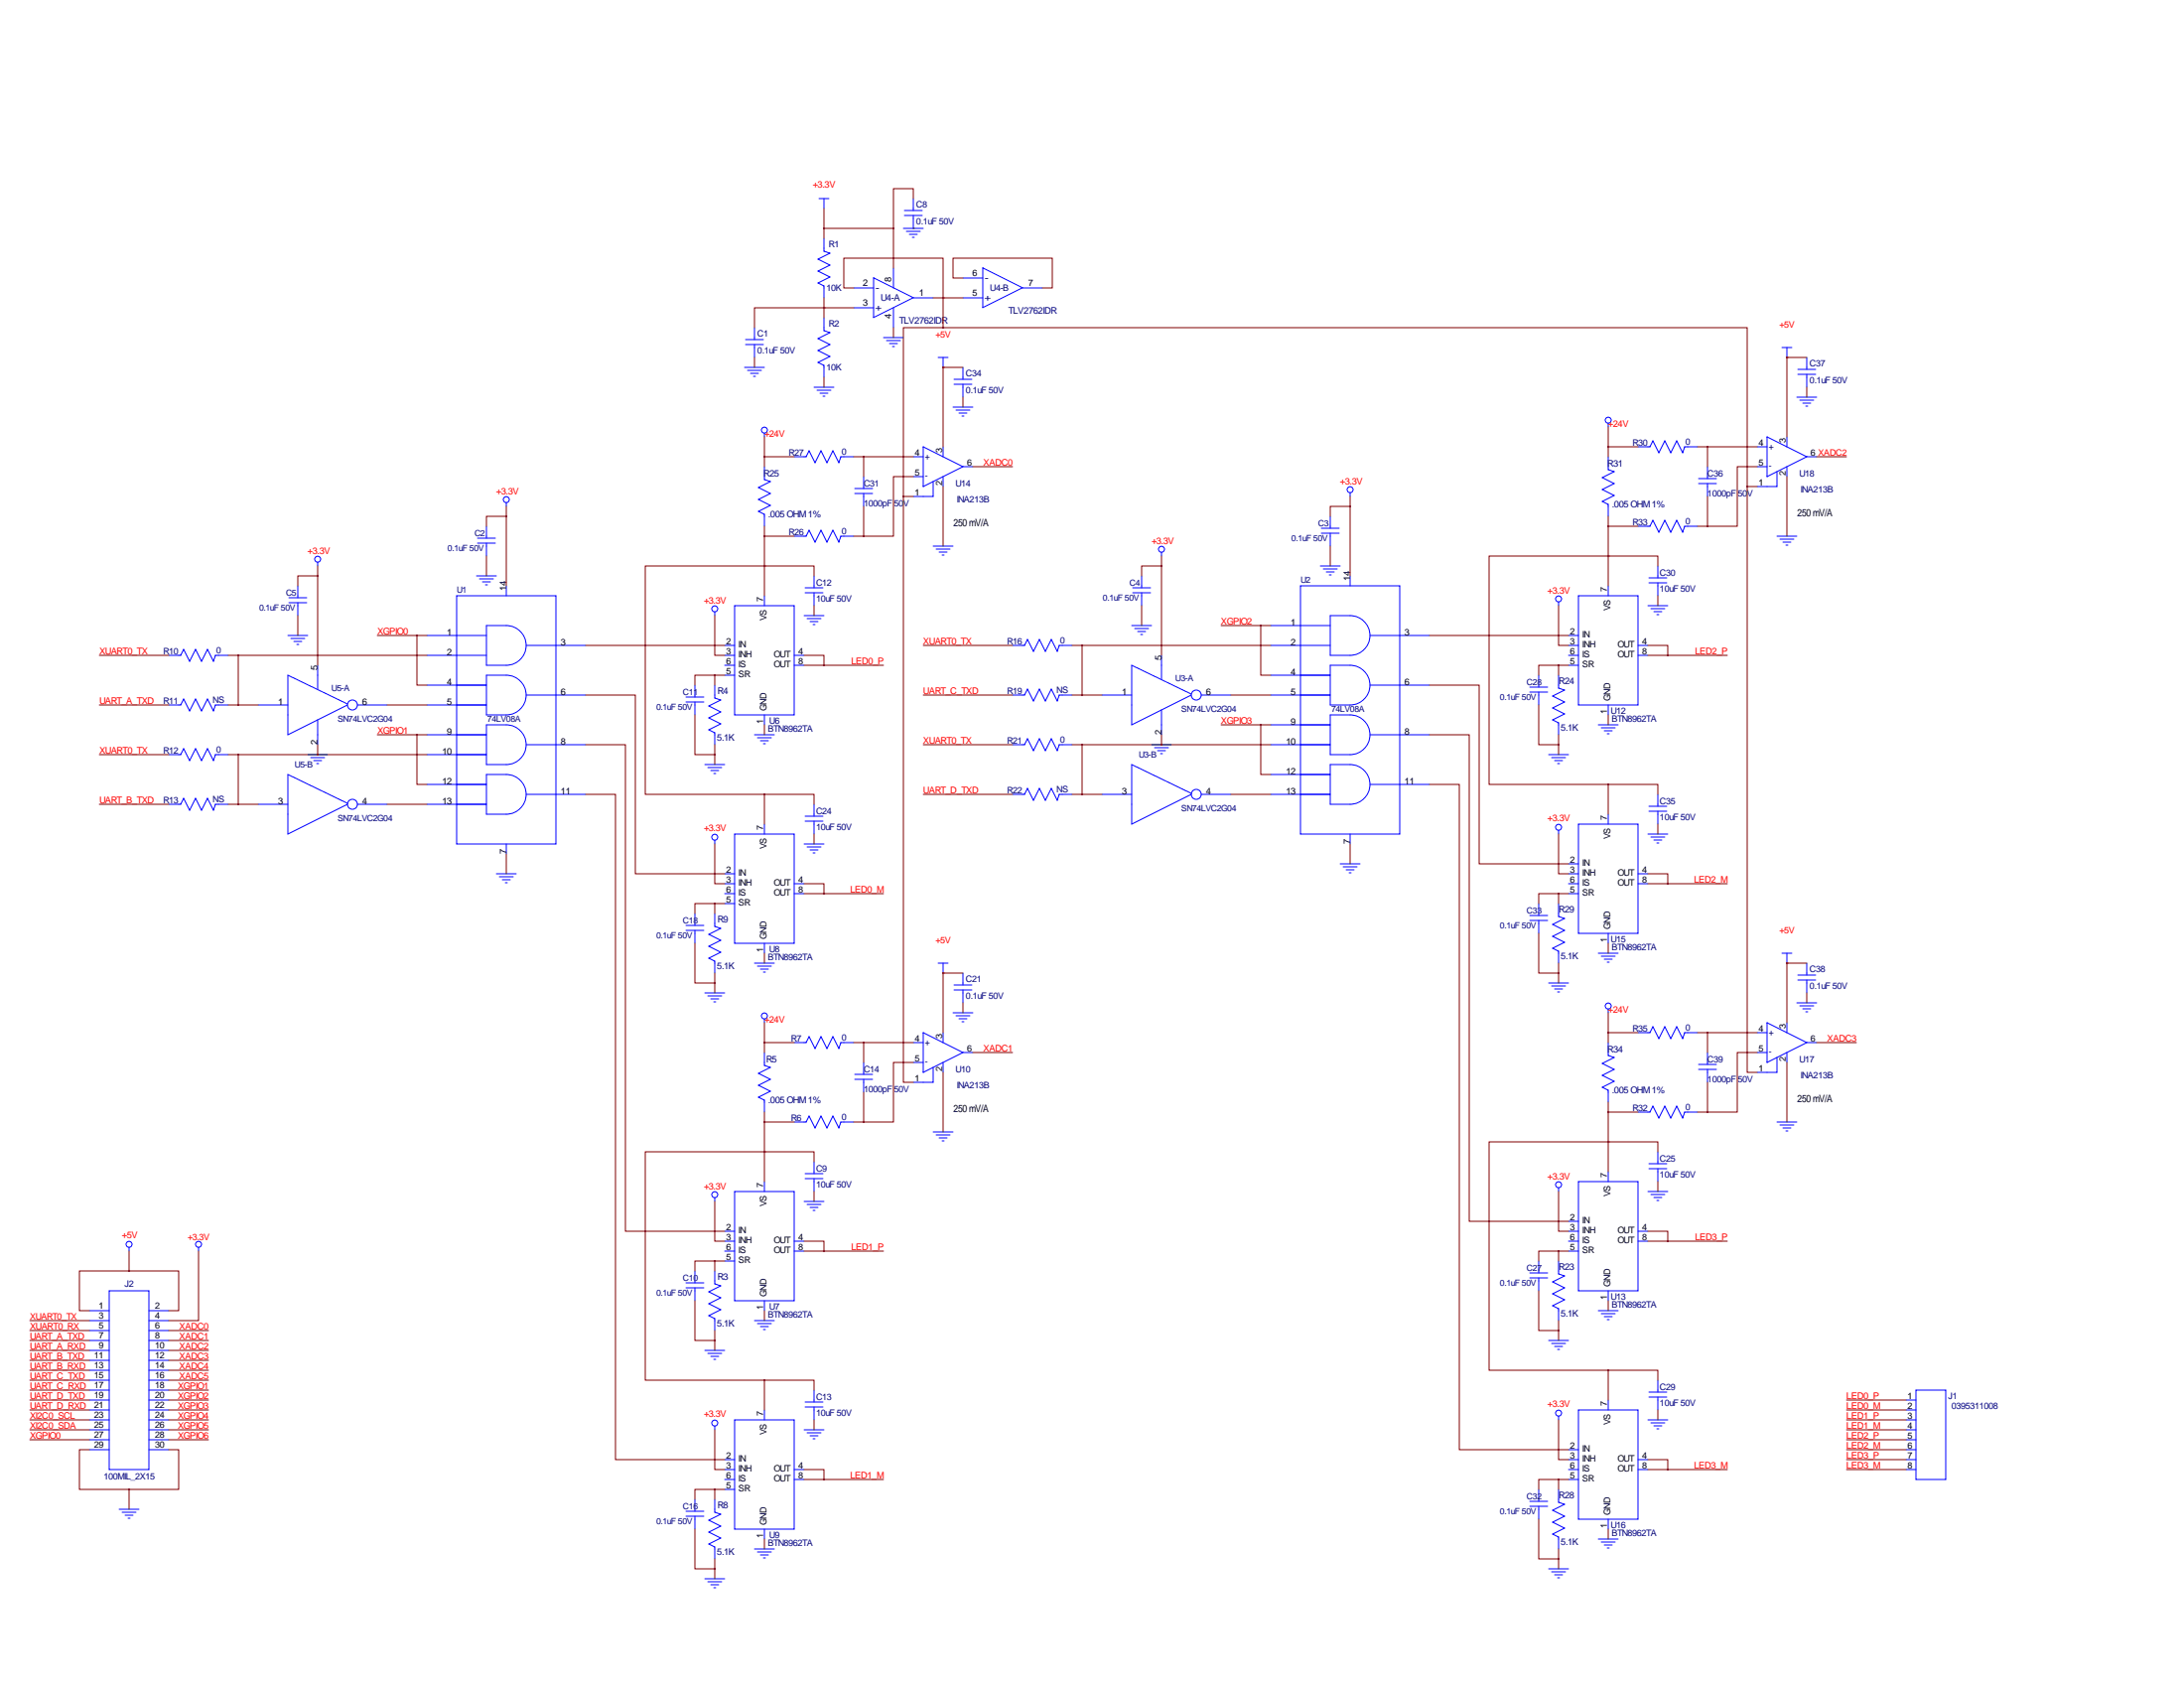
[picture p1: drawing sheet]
<svg xmlns="http://www.w3.org/2000/svg" width="559mm" height="432mm" viewBox="0 0 559 432" stroke-linecap="round" stroke-linejoin="round" font-family="sans-serif">
<g fill="none" stroke="#00f" stroke-width=".25">
<path d="M209.5 50.8h2.6M210.8 50.8v2.5M231.1 58.4h5.1M231.4 55.1h4.6M231.4 53.8h4.6M231.9 59.2h3.6M232.7 59.9h2M233.7 50.8v3M233.7 55.1v3.3M210.8 61v3.3l1.5 .5-3 1.5 3 1.5-3 1.5 3 1.6-3 1.5 1.5 .8v3M218.4 73.7h5.1M218.4 78.7h5.1"/>
<path d="M223.5 71.1l10.2 5-10.2 5.1zM228.6 68.6v5.1M228.6 78.7v5.1M233.4 60.7h.5M233.7 76.2h5.1M246.4 76.2h5.1M246.4 71.1h5.1M251.5 68.5l10.1 5.1-10.1 5.1zM261.6 73.7h5.1M190.5 94h5.1M190.8 88.1h4.5M190.8 86.9h4.5"/>
<path d="M191.3 94.7h3.5M192 95.5h2.1M192.8 96.3h.5M193 83.8v3.1M193 88.1v3.3M208.3 99.1h5.1M209 99.8h3.6M210.8 81.3v3.3l1.5 .5-3 1.5 3 1.5-3 1.6 3 1.5-3 1.5 1.5 .8v3M226.1 86.4h5M226.8 87.1h3.6M227.6 87.9h2M228.3 88.6h.6"/>
<path d="M240 91.4h2.6M241.3 91.4v2.6M244.1 98.3h4.6M244.1 97h4.6M246.4 94v3M246.4 98.3v3.3M455.9 88.9h2.6M457.2 88.9v2.5M460 95.8h4.6M460 94.5h4.6M462.3 91.4v3.1M462.3 95.8v3.3"/>
<path d="M195.6 110.7v1.1M195.6 119.4v3.3l1.5 .5-3 1.5 3 1.5-3 1.6 3 1.5-3 1.5 1.5 .8v3M203.2 116.8h3l.8-1.5 1.5 3.1 1.6-3.1 1.5 3.1 1.5-3.1 1.5 3.1 .5-1.6h3.3M209.8 100.6h2M210.6 101.3h.5M233.7 116.8h2.5M236.2 114.3l10.2 5.1-10.2 5.1zM241.3 114.3v2.5M243.8 104.1h5.1M244.6 104.9h3.6M245.4 105.7h2M246.1 106.4h.5"/>
<path d="M246.4 119.4h2.5M411.5 108.2v1M411.5 116.8v3.3l1.5 .5-3 1.6 3 1.5-3 1.5 3 1.5-3 1.6 1.5 .7v3.1M419.1 114.3h3l.8-1.5 1.5 3 1.6-3 1.5 3 1.5-3 1.5 3 .5-1.5h3.3M436.9 119.4v3M449.6 119.4h2.5M449.6 114.3h2.5M452.1 111.8l10.2 5-10.2 5.1zM457.2 111.8v2.5M457.2 119.4v2.5M459.7 101.6h5.1M460.5 102.4h3.6"/>
<path d="M461.3 103.1h2M462 103.9h.5M462.3 116.8h2.5M122.2 138.9h4.5M122.2 137.7h4.5M124.5 134.6v3.1M124.5 138.9v3.3M129.5 128.5v1M203.2 137.2h3l.8-1.6 1.5 3.1 1.6-3.1 1.5 3.1 1.5-3.1 1.5 3.1 .5-1.5h3.3M218.7 126.2h4.6M218.7 125h4.6M221 121.9v3.1"/>
<path d="M221 126.2v3.3M233.7 121.9h2.5M238.8 123.2v3.8h-5.1M238.8 139.7h5M241.3 121.9v2.6M338.1 136.4h4.5M338.1 135.1h4.5M340.4 132.1v3M340.4 136.4v3.3M345.4 126v1M419.1 134.6h3l.8-1.5 1.5 3 1.6-3 1.5 3 1.5-3 1.5 3 .5-1.5h3.3M434.6 123.7h4.6"/>
<path d="M434.6 122.4h4.6M436.9 123.7v3.3M454.7 137.2h5M454.7 120.6v3.9h-5.1M455.4 137.9h3.6M456.2 138.7h2M456.9 139.4h.6M73.9 154.2h4.6M73.9 152.9h4.6M76.2 149.9v3M76.2 154.2v3.3M81.3 143.8v1"/>
<path d="M116.8 152.4h25.4v63.5h-25.4zM121.9 147.3h5.1M122.7 148.1h3.5M123.4 148.8h2.1M124.2 149.6h.5M129.5 149.9v2.5M182.9 156.5v1M188 154.9h15.2v28h-15.2zM195.6 152.4v2.5M205.7 157.5h5.1M206 151.6h4.6M206 150.4h4.6"/>
<path d="M206.5 158.2h3.6M207.3 159h2M208 159.8h.5M208.3 147.3v3.1M208.3 151.6v3.3M239.5 140.5h3.6M240.3 141.2h2M241 142h.6M289.8 151.6h4.6M289.8 150.4h4.6M292.1 147.3v3.1M292.1 151.6v3.3"/>
<path d="M297.2 141.2v1M332.7 149.9h25.4v63.5h-25.4zM337.8 144.8h5.1M338.6 145.5h3.5M339.3 146.3h2.1M340.1 147.1h.5M340.4 157.5h5a5.1 5.1 0 0 1 5.1 5.1 5.1 5.1 0 0 1-5.1 5h-5zM345.4 147.3v2.6M398.8 153.9v1M403.9 152.4h15.2v27.9h-15.2zM411.5 149.9v2.5M421.6 154.9h5.1"/>
<path d="M421.9 149.1h4.6M421.9 147.8h4.6M422.4 155.7h3.6M423.2 156.5h2M423.9 157.2h.5M424.2 144.8v3M424.2 149.1v3.3M43.2 167.6h3l.8-1.5 1.5 3.1 1.5-3.1 1.6 3.1 1.5-3.1 1.5 3.1 .5-1.6h3.3M73.7 162.6h5M74.4 163.3h3.6M75.2 164.1h2M75.9 164.8h.6"/>
<path d="M81.3 170.2v6.1M109.2 167.6h15.3M109.2 162.6h15.3M109.2 175.3h15.3M124.5 160h5a5.1 5.1 0 0 1 5.1 5.1 5.1 5.1 0 0 1-5.1 5.1h-5zM124.5 172.7h5a5.1 5.1 0 0 1 5.1 5.1 5.1 5.1 0 0 1-5.1 5.1h-5zM134.6 165.1h15.3M134.6 177.8h15.3M175.5 179.6h4.6M175.5 178.3h4.6M177.8 175.3v3M177.8 179.6v3.3"/>
<path d="M182.9 175.3v3.3l1.5 .5-3 1.5 3 1.5-3 1.5 3 1.6-3 1.5 1.5 .8v3M185.4 165.1h2.6M185.4 167.6h2.6M185.4 172.7h2.6M185.4 170.2h2.6M203.2 167.6h2.5M203.2 170.2h2.5M259.1 165.1h3l.8-1.5 1.5 3 1.5-3 1.6 3 1.5-3 1.5 3 .5-1.5h3.3M259.1 177.8h3l.8-1.5 1.5 3 1.5-3 1.6 3 1.5-3 1.5 3 .5-1.5h3.3M281.9 177.8h7.7M289.6 160h5M290.3 160.8h3.6"/>
<path d="M291.1 161.5h2M291.8 162.3h.6M297.2 167.6v6.1M304.8 177.5l-15.2-7.3v15.2l15.2-7.6M307.3 177.8h7.7M325.1 165.1h15.3M325.1 172.7h15.3M325.1 160h15.3M325.1 177.8h15.3M340.4 170.2h5a5.1 5.1 0 0 1 5.1 5.1 5.1 5.1 0 0 1-5.1 5h-5zM350.5 162.6h15.3M350.5 175.3h15.3"/>
<path d="M391.4 177h4.6M391.4 175.8h4.6M393.7 172.7v3.1M393.7 177v3.3M398.8 172.7v3.3l1.5 .5-3 1.6 3 1.5-3 1.5 3 1.5-3 1.5 1.5 .8v3.1M401.3 165.1h2.6M401.3 167.6h2.6M401.3 170.2h2.6M401.3 162.6h2.6M419.1 165.1h2.5M419.1 167.6h2.5M43.2 193h3l.8-1.5 1.5 3.1 1.5-3.1 1.6 3.1 1.5-3.1 1.5 3.1 .5-1.6h3.3"/>
<path d="M43.2 180.3h3l.8-1.5 1.5 3.1 1.5-3.1 1.6 3.1 1.5-3.1 1.5 3.1 .5-1.6h3.3M66 180.3h7.7M78.7 193h5.1M79.5 193.8h3.6M80.3 194.6h2M81 195.3h.5M81.3 184.1v6.4M88.9 180.1l-15.2-7.4v15.3l15.2-7.7M91.4 180.3h7.7M109.2 188h15.3M109.2 193h15.3M109.2 180.3h15.3"/>
<path d="M124.5 185.4h5a5.1 5.1 0 0 1 5.1 5.1 5.1 5.1 0 0 1-5.1 5.1h-5zM124.5 198.1h5a5.1 5.1 0 0 1 5.1 5.1 5.1 5.1 0 0 1-5.1 5.1h-5zM134.6 190.5h15.3M180.3 195.6h5.1M181.1 196.3h3.6M181.9 197.1h2M182.6 197.9h.5M193 188h5.1M193.8 188.7h3.6M194.6 189.5h2M195.3 190.2h.5M195.6 182.9v2.5"/>
<path d="M259.1 190.5h3l.8-1.5 1.5 3 1.5-3 1.6 3 1.5-3 1.5 3 .5-1.5h3.3M294.6 190.5h5.1M295.4 191.3h3.6M296.2 192h2M296.9 192.8h.5M297.2 181.6v6.4M325.1 190.5h15.3M325.1 185.4h15.3M325.1 198.1h15.3M340.4 182.9h5a5.1 5.1 0 0 1 5.1 5.1 5.1 5.1 0 0 1-5.1 5h-5zM340.4 195.6h5a5.1 5.1 0 0 1 5.1 5.1 5.1 5.1 0 0 1-5.1 5h-5zM350.5 188h15.3"/>
<path d="M396.2 193h5.1M397 193.8h3.6M397.8 194.6h2M398.5 195.3h.5M408.9 185.4h5.1M409.7 186.2h3.6M410.5 186.9h2M411.2 187.7h.5M411.5 180.3v2.6M43.2 205.7h3l.8-1.5 1.5 3.1 1.5-3.1 1.6 3.1 1.5-3.1 1.5 3.1 .5-1.6h3.3M66 205.7h7.7M88.9 205.5l-15.2-7.4v15.3l15.2-7.7"/>
<path d="M91.4 205.7h7.7M109.2 205.7h15.3M109.2 200.7h15.3M129.5 215.9v2.5M134.6 203.2h15.3M182.9 214.9v1M188 213.4h15.2v27.9h-15.2zM195.6 210.8v2.6M205.7 215.9h5.1M206 210.1h4.6M206 208.8h4.6M206.5 216.7h3.6"/>
<path d="M207.3 217.4h2M208 218.2h.5M208.3 205.7v3.1M208.3 210.1v3.3M259.1 203.2h3l.8-1.5 1.5 3 1.5-3 1.6 3 1.5-3 1.5 3 .5-1.5h3.3M281.9 203.2h7.7M304.8 202.9l-15.2-7.3v15.2l15.2-7.6M307.3 203.2h7.7M325.1 203.2h15.3M345.4 213.4v2.5M350.5 200.7h15.3M398.8 212.3v1.1"/>
<path d="M403.9 210.8h15.2v28h-15.2zM411.5 208.3v2.5M421.6 213.4h5.1M421.9 207.5h4.6M421.9 206.2h4.6M422.4 214.1h3.6M423.2 214.9h2M423.9 215.6h.5M424.2 203.2v3M424.2 207.5v3.3M127 223.5h5.1M127.8 224.3h3.5"/>
<path d="M128.5 225h2.1M129.3 225.8h.5M175.5 238h4.6M175.5 236.7h4.6M177.8 233.7v3M177.8 238v3.3M182.9 233.7v3.3l1.5 .5-3 1.5 3 1.5-3 1.6 3 1.5-3 1.5 1.5 .8v3M185.4 223.5h2.6M185.4 226.1h2.6M185.4 231.1h2.6M185.4 228.6h2.6M203.2 226.1h2.5"/>
<path d="M203.2 228.6h2.5M342.9 221h5.1M343.7 221.7h3.5M344.4 222.5h2.1M345.2 223.3h.5M391.4 235.5h4.6M391.4 234.2h4.6M393.7 231.1v3.1M393.7 235.5v3.3M398.8 231.1v3.3l1.5 .5-3 1.6 3 1.5-3 1.5 3 1.5-3 1.6 1.5 .7v3.1M401.3 223.5h2.6M401.3 226.1h2.6"/>
<path d="M401.3 228.6h2.6M401.3 221h2.6M411.5 238.8v2.5M419.1 223.5h2.5M419.1 226.1h2.5M180.3 254h5.1M181.1 254.8h3.6M181.9 255.5h2M182.6 256.3h.5M193 246.4h5.1M193.8 247.1h3.6M194.6 247.9h2"/>
<path d="M195.3 248.7h.5M195.6 241.3v2.5M240 246.4h2.6M241.3 246.4v2.5M243.8 259.1h5.1M244.1 253.2h4.6M244.1 252h4.6M244.6 259.8h3.6M246.4 248.9v3.1M246.4 253.2v3.3M396.2 251.5h5.1M397 252.2h3.6"/>
<path d="M397.8 253h2M398.5 253.7h.5M408.9 243.8h5.1M409.7 244.6h3.6M410.5 245.4h2M411.2 246.1h.5M411.5 258.1v1M455.9 243.8h2.6M457.2 243.8v2.6M459.7 256.5h5.1M460 250.7h4.6M460 249.4h4.6"/>
<path d="M460.5 257.3h3.6M461.3 258.1h2M462 258.8h.5M462.3 246.4v3M462.3 250.7v3.3M195.6 260.6v1M195.6 269.2v3.3l1.5 .5-3 1.6 3 1.5-3 1.5 3 1.5-3 1.6 1.5 .7v3.1M203.2 266.7h3l.8-1.5 1.5 3 1.6-3 1.5 3 1.5-3 1.5 3 .5-1.5h3.3M218.7 276.1h4.6M218.7 274.8h4.6M221 271.8v3M221 276.1v3.3"/>
<path d="M233.7 266.7h2.5M233.7 271.8h2.5M236.2 264.2l10.2 5-10.2 5.1zM238.8 273v3.9h-5.1M241.3 264.2v2.5M241.3 271.8v2.5M245.4 260.6h2M246.1 261.4h.5M246.4 269.2h2.5M411.5 266.7v3.3l1.5 .5-3 1.5 3 1.6-3 1.5 3 1.5-3 1.5 1.5 .8v3M419.1 264.2h3l.8-1.6 1.5 3.1 1.6-3.1 1.5 3.1 1.5-3.1 1.5 3.1 .5-1.5h3.3M434.6 273.6h4.6"/>
<path d="M434.6 272.3h4.6M436.9 269.2v3.1M436.9 273.6v3.3M449.6 269.2h2.5M449.6 264.2h2.5M452.1 261.6l10.2 5.1-10.2 5.1zM454.7 270.5v3.8h-5.1M457.2 261.6v2.6M457.2 269.2v2.6M462.3 266.7h2.5M203.2 287h3l.8-1.5 1.5 3 1.6-3 1.5 3 1.5-3 1.5 3 .5-1.5h3.3M208.3 297.2v3"/>
<path d="M238.8 289.6h5M239.5 290.3h3.6M240.3 291.1h2M241 291.8h.6M411.5 299.7v2.6M419.1 284.5h3l.8-1.5 1.5 3 1.6-3 1.5 3 1.5-3 1.5 3 .5-1.5h3.3M421.9 299h4.6M421.9 297.7h4.6M424.2 294.6v3.1M424.2 299v3.3M454.7 287h5M455.4 287.8h3.6"/>
<path d="M456.2 288.5h2M456.9 289.3h.6M33 319v1M50.8 319v1M182.9 306.3v1M185.4 315h2.6M185.4 317.5h2.6M188 304.8h15.2v27.9h-15.2zM195.6 302.3v2.5M203.2 317.5h2.5M205.7 307.3h5.1M206 301.5h4.6"/>
<path d="M206 300.2h4.6M206.5 308.1h3.6M207.3 308.9h2M208 309.6h.5M208.3 301.5v3.3M398.8 303.8v1M401.3 315h2.6M401.3 317.5h2.6M401.3 312.4h2.6M403.9 302.3h15.2v27.9h-15.2zM419.1 315h2.5M419.1 317.5h2.5"/>
<path d="M421.6 304.8h5.1M422.4 305.6h3.6M423.2 306.3h2M423.9 307.1h.5M22.9 335.3h5M22.9 337.8h5M27.9 330.2h10.2v45.7h-10.2zM38.1 335.3h5.1M38.1 337.8h5.1M175.5 329.4h4.6M175.5 328.2h4.6M177.8 325.1v3.1"/>
<path d="M177.8 329.4v3.3M182.9 325.1v3.3l1.5 .5-3 1.6 3 1.5-3 1.5 3 1.5-3 1.5 1.5 .8v3.1M185.4 322.6h2.6M185.4 320h2.6M193 337.8h5.1M193.8 338.6h3.6M194.6 339.3h2M195.6 332.7v2.6M203.2 320h2.5M391.4 326.9h4.6M391.4 325.6h4.6M393.7 322.6v3"/>
<path d="M393.7 326.9v3.3M398.8 322.6v3.3l1.5 .5-3 1.5 3 1.5-3 1.6 3 1.5-3 1.5 1.5 .8v3M401.3 320h2.6M408.9 335.3h5.1M409.7 336h3.6M410.5 336.8h2M411.2 337.6h.5M411.5 330.2v2.5M22.9 355.6h5M22.9 358.1h5M22.9 340.4h5M22.9 342.9h5"/>
<path d="M22.9 345.4h5M22.9 348h5M22.9 350.5h5M22.9 353.1h5M38.1 355.6h5.1M38.1 358.1h5.1M38.1 340.4h5.1M38.1 342.9h5.1M38.1 345.4h5.1M38.1 348h5.1M38.1 350.5h5.1M38.1 353.1h5.1"/>
<path d="M180.3 345.4h5.1M181.1 346.2h3.6M181.9 347h2M182.6 347.7h.5M195.3 340.1h.5M206 359.9h4.6M206 358.6h4.6M208.3 355.6v3M208.3 359.9v3.3M396.2 342.9h5.1M397 343.7h3.6M397.8 344.4h2"/>
<path d="M398.5 345.2h.5M411.5 358.1v2.6M421.9 357.4h4.6M421.9 356.1h4.6M424.2 353.1v3M424.2 357.4v3.3M487.7 358.1h2.5M490.2 355.6h7.6v22.9h-7.6zM22.9 363.2h5M22.9 360.7h5M22.9 370.8h5M22.9 365.8h5"/>
<path d="M22.9 368.3h5M38.1 363.2h5.1M38.1 360.7h5.1M38.1 370.8h5.1M38.1 365.8h5.1M38.1 368.3h5.1M182.9 364.7v1.1M185.4 373.4h2.6M185.4 375.9h2.6M185.4 378.5h2.6M188 363.2h15.2v28h-15.2zM195.6 360.7v2.5"/>
<path d="M203.2 375.9h2.5M203.2 378.5h2.5M205.7 365.8h5.1M206.5 366.5h3.6M207.3 367.3h2M208 368h.5M398.8 362.2v1M401.3 373.4h2.6M401.3 375.9h2.6M401.3 378.5h2.6M401.3 370.8h2.6M403.9 360.7h15.2v27.9h-15.2z"/>
<path d="M419.1 373.4h2.5M419.1 375.9h2.5M421.6 363.2h5.1M422.4 364h3.6M423.2 364.7h2M423.9 365.5h.5M487.7 363.2h2.5M487.7 373.4h2.5M487.7 375.9h2.5M487.7 360.7h2.5M487.7 370.8h2.5M487.7 365.8h2.5"/>
<path d="M487.7 368.3h2.5M30.5 386.1h5.1M31.2 386.8h3.6M32 387.6h2M32.8 388.4h.5M175.5 387.9h4.6M175.5 386.6h4.6M177.8 383.5v3.1M177.8 387.9v3.3M182.9 383.5v3.3l1.5 .5-3 1.6 3 1.5-3 1.5 3 1.5-3 1.6 1.5 .7v3.1M185.4 381h2.6M193 396.2h5.1"/>
<path d="M193.8 397h3.6M194.6 397.8h2M195.3 398.5h.5M195.6 391.2v2.5M391.4 385.3h4.6M391.4 384h4.6M393.7 381v3M393.7 385.3v3.3M398.8 381v3.3l1.5 .5-3 1.5 3 1.6-3 1.5 3 1.5-3 1.5 1.5 .8v3M408.9 393.7h5.1M409.7 394.5h3.6M410.5 395.2h2"/>
<path d="M411.2 396h.5M411.5 388.6v2.6M180.3 403.9h5.1M181.1 404.6h3.6M181.9 405.4h2M182.6 406.1h.5M396.2 401.3h5.1M397 402.1h3.6M397.8 402.8h2M398.5 403.6h.5"/>
<circle cx="195.6" cy="110" r=".76"/>
<circle cx="411.5" cy="107.5" r=".76"/>
<circle cx="129.5" cy="127.8" r=".76"/>
<circle cx="345.4" cy="125.3" r=".76"/>
<circle cx="81.3" cy="143.1" r=".76"/>
<circle cx="182.9" cy="155.8" r=".76"/>
<circle cx="297.2" cy="140.5" r=".76"/>
<circle cx="398.8" cy="153.2" r=".76"/>
<circle cx="306.1" cy="177.8" r="1.27"/>
<circle cx="90.2" cy="180.3" r="1.27"/>
<circle cx="90.2" cy="205.7" r="1.27"/>
<circle cx="182.9" cy="214.2" r=".76"/>
<circle cx="306.1" cy="203.2" r="1.27"/>
<circle cx="398.8" cy="211.6" r=".76"/>
<circle cx="195.6" cy="259.9" r=".76"/>
<circle cx="411.5" cy="257.4" r=".76"/>
<circle cx="33" cy="318.3" r=".76"/>
<circle cx="50.8" cy="318.3" r=".76"/>
<circle cx="182.9" cy="305.6" r=".76"/>
<circle cx="398.8" cy="303.1" r=".76"/>
<circle cx="182.9" cy="364" r=".76"/>
<circle cx="398.8" cy="361.5" r=".76"/>
</g>
<g fill="none" stroke="#800000" stroke-width=".25">
<path d="M210.8 53.3v7.7M210.8 58.4h17.8M228.6 58.4v10.2M233.7 58.4h.1M233.7 50.8v-2.5h-5.1v10.1M210.8 78.7h-17.8v5.1M210.8 78.7h.1M210.8 76.2v5.1M210.8 78.7h7.6M218.4 73.7h-2.5v-7.7h25.4v10.2M238.8 76.2h7.6M241.3 76.2h.1"/>
<path d="M241.3 76.2v7.6M246.4 71.1h-2.6v-5.1h25.4v7.7h-2.5M193 91.4v2.6M210.8 96.5v2.6M228.6 83.8v2.6M241.3 94h.1M241.3 83.8h-10.2v43.2M241.3 83.8h205.7v40.7M241.3 94v20.3M241.3 94h5.1M457.2 91.4h.1M457.2 91.4v20.4"/>
<path d="M457.2 91.4h5.1M462.3 99.1v2.5M195.6 111.8v7.6M195.6 116.8h7.6M218.4 116.8h15.3M221 116.8v5.1M246.4 101.6v2.5M248.9 119.4h10.2M411.5 109.2v7.6M411.5 114.3h7.6M434.3 114.3h15.3M436.9 114.3v5.1"/>
<path d="M449.6 119.4h-5.1v15.2h-7.6M464.8 116.8h7.6M129.5 132.1h-5v2.5M129.5 129.5v20.4M195.6 134.6v17.8M195.6 137.2h7.6M218.4 137.2h2.6M221 129.5v7.7M231.1 127v149.9h2.6M231.1 127h2.6M233.7 121.9h-5.1v15.3h-7.6M241.3 124.5v15.2"/>
<path d="M340.4 139.7v5.1M345.4 129.5h-5v2.6M345.4 127v20.3M411.5 132.1v17.8M411.5 134.6h7.6M434.3 134.6h2.6M436.9 127v7.6M447 124.5v149.8h2.6M447 124.5h2.6M457.2 121.9v15.3M76.2 157.5v5.1M81.3 147.3h-5.1v2.6"/>
<path d="M81.3 144.8v25.4M124.5 142.2v5.1M182.9 157.5v10.1h2.5M195.6 144.8h.1M195.6 144.8h-30.5v58.4h30.5M195.6 144.8h12.7v2.5M208.3 154.9v2.6M292.1 154.9v5.1M297.2 144.8h-5.1v2.5M297.2 142.2v25.4M398.8 154.9v10.2h2.5M411.5 142.2h.1"/>
<path d="M411.5 142.2h-30.5v58.5h30.5M411.5 142.2h12.7v2.6M424.2 152.4v2.5M25.4 167.6h17.8M58.4 167.6h50.8M61 167.6v12.7M96.5 162.6h12.7M106.7 162.6v12.7h2.5M149.9 177.8h12.7v45.7h22.8M149.9 165.1h35.5M182.9 172.7h-5.1v2.6M182.9 172.7h2.5"/>
<path d="M182.9 172.7v2.6M205.7 167.6h5.1v2.6M205.7 170.2h20.4M236.2 165.1h22.9M236.2 177.8h22.9M274.3 165.1h50.8M274.3 177.8h7.6M276.9 165.1v12.7M312.4 160h12.7M315 177.8h10.1M322.6 160v12.7h2.5M365.8 175.3h12.7v45.7h22.8"/>
<path d="M365.8 162.6h35.5M398.8 170.2h-5.1v2.5M398.8 170.2h2.5M398.8 170.2v2.5M421.6 165.1h5.1v2.5M421.6 167.6h20.4M25.4 180.3h17.8M25.4 193h17.8M58.4 180.3h7.6M58.4 193h50.8M61 193v12.7M81.3 190.5v2.5"/>
<path d="M96.5 188h12.7M99.1 180.3h10.1M106.7 188v12.7h2.5M149.9 190.5h10.1v124.5h25.4M177.8 182.9v10.1h5.1M182.9 190.5v5.1M195.6 185.4v2.6M236.2 190.5h22.9M274.3 190.5h50.8M276.9 190.5v12.7M297.2 188v2.5M312.4 185.4h12.7"/>
<path d="M322.6 185.4v12.7h2.5M365.8 188h10.1v124.4h25.4M393.7 180.3v10.2h5.1M398.8 188v5M411.5 182.9v2.5M25.4 205.7h17.8M58.4 205.7h7.6M99.1 205.7h10.1M129.5 218.4v5.1M149.9 203.2h7.6v170.2h27.9M182.9 215.9v10.2h2.5M195.6 203.2h12.7v2.5"/>
<path d="M195.6 203.2v7.6M208.3 213.4v2.5M236.2 203.2h22.9M274.3 203.2h7.6M315 203.2h10.1M345.4 215.9v5.1M365.8 200.7h7.6v170.1h27.9M398.8 213.4v10.1h2.5M411.5 200.7h12.7v2.5M411.5 200.7v7.6M424.2 210.8v2.6M182.9 231.1h-5.1v2.6"/>
<path d="M182.9 231.1v2.6M182.9 231.1h2.5M205.7 226.1h5.1v2.5M205.7 228.6h20.4M393.7 238.8v10.1h5.1M398.8 228.6h-5.1v2.5M398.8 228.6h2.5M398.8 228.6v2.5M421.6 223.5h5.1v2.6M421.6 226.1h20.4M177.8 241.3v10.2h5.1M182.9 248.9v5.1"/>
<path d="M195.6 243.8v2.6M241.3 248.9h.1M241.3 248.9v15.3M241.3 248.9h5.1M246.4 256.5v2.6M398.8 246.4v5.1M411.5 241.3v2.5M411.5 259.1v7.6M457.2 246.4h.1M457.2 246.4v15.2M457.2 246.4h5.1M462.3 254v2.5"/>
<path d="M195.6 261.6v7.6M195.6 266.7h7.6M218.4 266.7h15.3M221 266.7v5.1M221 279.4v7.6M233.7 271.8h-5.1v15.2h-7.6M241.3 274.3v15.3M248.9 269.2h10.2M411.5 264.2h7.6M434.3 264.2h15.3M436.9 264.2v5M436.9 276.9v7.6"/>
<path d="M449.6 269.2h-5.1v15.3h-7.6M457.2 271.8v15.2M464.8 266.7h10.2M195.6 294.6h.1M195.6 294.6h-30.5v58.5h30.5M195.6 294.6h12.7v2.6M195.6 284.5v17.8M195.6 287h7.6M218.4 287h2.6M411.5 292.1h.1M411.5 292.1h-30.5v58.4h30.5M411.5 292.1h12.7v2.5"/>
<path d="M411.5 281.9v17.8M411.5 284.5h7.6M434.3 284.5h2.6M182.9 307.3v10.2h2.5M205.7 317.5h5.1v2.5M208.3 304.8v2.5M398.8 304.8v10.2h2.5M421.6 315h5.1v2.5M421.6 317.5h20.4M424.2 302.3v2.5M7.6 337.8h15.3M33 325.1h-12.7v10.2h2.6"/>
<path d="M33 325.1h12.7v10.2h-2.5M33 320v5.1M50.8 320v17.8h-7.6M177.8 332.7v10.2h5.1M182.9 322.6h-5.1v2.5M182.9 322.6v2.5M182.9 322.6h2.5M195.6 335.3v2.5M205.7 320h20.4M393.7 330.2v10.2h5.1M398.8 320h-5.1v2.6M398.8 320h2.5"/>
<path d="M398.8 320v2.6M398.8 337.8v5.1M411.5 332.7v2.6M7.6 358.1h15.3M7.6 340.4h15.3M7.6 342.9h15.3M7.6 345.4h15.3M7.6 348h15.3M7.6 350.5h15.3M7.6 353.1h15.3M7.6 355.6h15.3M43.2 358.1h10.1"/>
<path d="M43.2 340.4h10.1M43.2 342.9h10.1M43.2 345.4h10.1M43.2 348h10.1M43.2 350.5h10.1M43.2 353.1h10.1M43.2 355.6h10.1M182.9 340.4v5M195.6 353.1h12.7v2.5M195.6 353.1v7.6M411.5 350.5h12.7v2.6M411.5 350.5v7.6"/>
<path d="M472.4 358.1h15.3M7.6 360.7h15.3M7.6 363.2h15.3M7.6 365.8h15.3M7.6 368.3h15.3M22.9 370.8h-2.6v10.2h12.7M43.2 370.8h2.5v10.2h-12.7M43.2 360.7h10.1M43.2 363.2h10.1M43.2 365.8h10.1M43.2 368.3h10.1M182.9 365.8v10.1h2.5"/>
<path d="M205.7 375.9h5.1v2.6M205.7 378.5h20.4M208.3 363.2v2.6M398.8 378.5h-5.1v2.5M398.8 363.2v10.2h2.5M398.8 378.5h2.5M398.8 378.5v2.5M421.6 373.4h5.1v2.5M421.6 375.9h20.4M424.2 360.7v2.5M472.4 375.9h15.3M472.4 360.7h15.3"/>
<path d="M472.4 363.2h15.3M472.4 365.8h15.3M472.4 368.3h15.3M472.4 370.8h15.3M472.4 373.4h15.3M33 381v5.1M177.8 391.2v10.1h5.1M182.9 381h-5.1v2.5M182.9 381v2.5M182.9 398.8v5.1M182.9 381h2.5M195.6 393.7v2.5"/>
<path d="M393.7 388.6v10.2h5.1M398.8 396.2v5.1M411.5 391.2v2.5"/>
</g>
<path d="M129.5 132.1a.05 .05 0 0 0 .1 0 .05 .05 0 0 0-.1 0zM231.1 127a.05 .05 0 0 0 .1 0 .05 .05 0 0 0-.1 0zM345.4 129.5a.05 .05 0 0 0 .1 0 .05 .05 0 0 0-.1 0zM447 124.5a.05 .05 0 0 0 .1 0 .05 .05 0 0 0-.1 0zM276.8 165.1a.05 .05 0 0 0 .1 0 .05 .05 0 0 0-.1 0zM276.8 177.8a.05 .05 0 0 0 .1 0 .05 .05 0 0 0-.1 0zM276.8 190.5a.05 .05 0 0 0 .1 0 .05 .05 0 0 0-.1 0zM276.8 203.2a.05 .05 0 0 0 .1 0 .05 .05 0 0 0-.1 0zM60.9 167.6a.05 .05 0 0 0 .1 0 .05 .05 0 0 0-.1 0zM60.9 180.3a.05 .05 0 0 0 .1 0 .05 .05 0 0 0-.1 0zM60.9 193a.05 .05 0 0 0 .1 0 .05 .05 0 0 0-.1 0zM60.9 205.7a.05 .05 0 0 0 .1 0 .05 .05 0 0 0-.1 0z" fill="#800000" stroke="#800000" stroke-width=".51"/>
<g font-size="2.6">
<text x="244" y="134.7">250 mV/A</text>
<text x="459.9" y="132.2">250 mV/A</text>
<text x="244" y="284.6">250 mV/A</text>
<text x="459.9" y="282">250 mV/A</text>
</g>
<g font-size="2.4" fill="#f00">
<text x="208" y="48">+3.3V</text>
<text x="195.6" y="111.8">+24V</text>
<text x="411.5" y="109.2">+24V</text>
<text x="251.6" y="119.1">XADC0</text>
<text x="342.9" y="124">+3.3V</text>
<text x="127" y="126.5">+3.3V</text>
<text x="78.7" y="141.7">+3.3V</text>
<text x="294.6" y="139.2">+3.3V</text>
<text x="180.1" y="154.4">+3.3V</text>
<text x="396" y="151.9">+3.3V</text>
<text x="312.4" y="159.8">XGPIO2</text>
<text x="25.4" y="167.4">XUART0_TX</text>
<text x="96.5" y="162.3">XGPIO0</text>
<text x="236.2" y="164.8">XUART0_TX</text>
<text x="433.7" y="167.4">LED2_P</text>
<text x="217.8" y="169.9">LED0_P</text>
<text x="236.2" y="177.5">UART_C_TXD</text>
<text x="25.4" y="180.1">UART_A_TXD</text>
<text x="312.4" y="185.2">XGPIO3</text>
<text x="96.5" y="187.7">XGPIO1</text>
<text x="236.2" y="190.2">XUART0_TX</text>
<text x="25.4" y="192.8">XUART0_TX</text>
<text x="236.2" y="202.9">UART_D_TXD</text>
<text x="25.4" y="205.5">UART_B_TXD</text>
<text x="180.1" y="212.6">+3.3V</text>
<text x="396" y="210.1">+3.3V</text>
<text x="433.4" y="225.8">LED2_M</text>
<text x="217.5" y="228.3">LED0_M</text>
<text x="195.6" y="261.6">+24V</text>
<text x="411.5" y="259.1">+24V</text>
<text x="251.6" y="269">XADC1</text>
<text x="467.5" y="266.4">XADC3</text>
<text x="180.1" y="304.3">+3.3V</text>
<text x="396" y="301.8">+3.3V</text>
<text x="31.2" y="316.7">+5V</text>
<text x="433.7" y="317.2">LED3_P</text>
<text x="217.8" y="319.8">LED1_P</text>
<text x="7.6" y="340.1">XUART0_RX</text>
<text x="45.9" y="340.1">XADC0</text>
<text x="7.6" y="342.6">UART_A_TXD</text>
<text x="7.6" y="345.2">UART_A_RXD</text>
<text x="7.6" y="347.7">UART_B_TXD</text>
<text x="45.9" y="342.6">XADC1</text>
<text x="45.9" y="345.2">XADC2</text>
<text x="45.9" y="347.7">XADC3</text>
<text x="7.6" y="350.3">UART_B_RXD</text>
<text x="7.6" y="352.8">UART_C_TXD</text>
<text x="45.9" y="350.3">XADC4</text>
<text x="45.9" y="352.8">XADC5</text>
<text x="7.6" y="355.3">UART_C_RXD</text>
<text x="7.6" y="357.9">UART_D_TXD</text>
<text x="45.5" y="355.3">XGPIO1</text>
<text x="45.5" y="357.9">XGPIO2</text>
<text x="396" y="359.9">+3.3V</text>
<text x="472.4" y="357.9">LED0_P</text>
<text x="7.6" y="360.4">UART_D_RXD</text>
<text x="7.6" y="363">XI2C0_SCL</text>
<text x="7.6" y="365.5">XI2C0_SDA</text>
<text x="45.5" y="360.4">XGPIO3</text>
<text x="45.5" y="363">XGPIO4</text>
<text x="45.5" y="365.5">XGPIO5</text>
<text x="180.1" y="362.5">+3.3V</text>
<text x="472.4" y="360.4">LED0_M</text>
<text x="472.4" y="363">LED1_P</text>
<text x="472.4" y="365.5">LED1_M</text>
<text x="7.6" y="368">XGPIO0</text>
<text x="45.5" y="368">XGPIO6</text>
<text x="472.4" y="368">LED2_P</text>
<text x="472.4" y="370.6">LED2_M</text>
<text x="433.4" y="375.7">LED3_M</text>
<text x="472.4" y="373.1">LED3_P</text>
<text x="472.4" y="375.7">LED3_M</text>
<text x="217.5" y="378.2">LED1_M</text>
</g>
<g font-size="2.4" fill="#000080">
<text x="252" y="71.9">-</text>
<text x="224" y="74.4">-</text>
<text x="225.3" y="77">U4-A</text>
<text x="252" y="77">+</text>
<text x="224" y="79.6">+</text>
<text x="230" y="82.9">TLV2762IDR</text>
<text x="258" y="80.3">TLV2762IDR</text>
<text x="411.3" y="119.4">R31</text>
<text x="195.4" y="122">R25</text>
<text x="412.4" y="129.8">.005 OHM 1%</text>
<text x="196.5" y="132.3">.005 OHM 1%</text>
<text x="183.6" y="177.6">R4</text>
<text x="398.9" y="175.1">R24</text>
<text x="183.4" y="189.5">5.1K</text>
<text x="399.3" y="186.9">5.1K</text>
<text x="398.9" y="233.5">R29</text>
<text x="183.6" y="236">R9</text>
<text x="399.3" y="245.4">5.1K</text>
<text x="183.4" y="247.9">5.1K</text>
<text x="411.3" y="269.3">R34</text>
<text x="196" y="271.8">R5</text>
<text x="412.4" y="279.7">.005 OHM 1%</text>
<text x="196.5" y="282.2">.005 OHM 1%</text>
<text x="183.6" y="327.5">R3</text>
<text x="398.9" y="324.9">R23</text>
<text x="183.4" y="339.3">5.1K</text>
<text x="399.3" y="336.8">5.1K</text>
<text x="398.9" y="383.3">R28</text>
<text x="183.6" y="385.9">R8</text>
<text x="399.3" y="395.2">5.1K</text>
<text x="183.4" y="397.8">5.1K</text>
</g>
<g font-size="2.4">
<text x="220.8" y="73.2">2</text>
<text x="228.1" y="72.1" transform="rotate(-90 228.1 72.1)">8</text>
<text x="235.2" y="75.7">1</text>
<text x="220.8" y="78.2">3</text>
<text x="228.1" y="81.5" transform="rotate(-90 228.1 81.5)">4</text>
<text x="345.4" y="148.6" transform="rotate(-90 345.4 148.6)">14</text>
<text x="129.5" y="151.1" transform="rotate(-90 129.5 151.1)">14</text>
<text x="330.3" y="160">1</text>
<text x="114.4" y="162.6">1</text>
<text x="114.4" y="167.6">2</text>
<text x="143.5" y="165.1">3</text>
<text x="330.3" y="165.1">2</text>
<text x="359.4" y="162.6">3</text>
<text x="81.3" y="171.5" transform="rotate(-90 81.3 171.5)">5</text>
<text x="297.2" y="168.9" transform="rotate(-90 297.2 168.9)">5</text>
<text x="330.3" y="172.7">4</text>
<text x="114.4" y="175.3">4</text>
<text x="143.5" y="177.8">6</text>
<text x="287.1" y="177.8">1</text>
<text x="308.6" y="177.8">6</text>
<text x="330.3" y="177.8">5</text>
<text x="359.4" y="175.3">6</text>
<text x="71.2" y="180.3">1</text>
<text x="92.7" y="180.3">6</text>
<text x="114.4" y="180.3">5</text>
<text x="330.3" y="185.4">9</text>
<text x="81.3" y="190.4" transform="rotate(-90 81.3 190.4)">2</text>
<text x="114.4" y="188">9</text>
<text x="143.5" y="190.5">8</text>
<text x="297.2" y="187.9" transform="rotate(-90 297.2 187.9)">2</text>
<text x="329" y="190.5">10</text>
<text x="359.4" y="188">8</text>
<text x="113.1" y="193">10</text>
<text x="113.1" y="200.7">12</text>
<text x="143.5" y="203.2">11</text>
<text x="287.1" y="203.2">3</text>
<text x="308.6" y="203.2">4</text>
<text x="329" y="203.2">13</text>
<text x="329" y="198.1">12</text>
<text x="359.4" y="200.7">11</text>
<text x="71.2" y="205.7">3</text>
<text x="92.7" y="205.7">4</text>
<text x="113.1" y="205.7">13</text>
<text x="345.4" y="215.8" transform="rotate(-90 345.4 215.8)">7</text>
<text x="129.5" y="218.4" transform="rotate(-90 129.5 218.4)">7</text>
</g>
<g font-size="2.3" fill="#000080">
<text x="234.4" y="53.1">C8</text>
<text x="234.4" y="57.4">0.1uF 50V</text>
<text x="212.1" y="63.3">R1</text>
<text x="211.5" y="74.4">10K</text>
<text x="253.3" y="74.5">U4-B</text>
<text x="212.1" y="83.6">R2</text>
<text x="193.8" y="86.1">C1</text>
<text x="193.8" y="90.4">0.1uF 50V</text>
<text x="211.5" y="94.7">10K</text>
<text x="463" y="93.7">C37</text>
<text x="247.1" y="96.3">C34</text>
<text x="247.1" y="100.6">0.1uF 50V</text>
<text x="463" y="98">0.1uF 50V</text>
<text x="431.2" y="113.8">0</text>
<text x="201.8" y="116.6">R27</text>
<text x="215.3" y="116.3">0</text>
<text x="236.7" y="117.6">+</text>
<text x="417.7" y="114">R30</text>
<text x="452.6" y="115.1">+</text>
<text x="452.6" y="119.9">-</text>
<text x="221" y="124.5">C31</text>
<text x="236.7" y="122.4">-</text>
<text x="244.5" y="124.5">U14</text>
<text x="436.9" y="121.9">C36</text>
<text x="460.4" y="121.9">U18</text>
<text x="460.7" y="126">INA213B</text>
<text x="221" y="129.5">1000pF 50V</text>
<text x="244.8" y="128.5">INA213B</text>
<text x="436.9" y="127">1000pF 50V</text>
<text x="201.8" y="136.9">R26</text>
<text x="215.3" y="136.7">0</text>
<text x="417.7" y="134.4">R33</text>
<text x="431.2" y="134.1">0</text>
<text x="208.8" y="149.9">C12</text>
<text x="424.7" y="147.3">C30</text>
<text x="208.8" y="153.9">10uF 50V</text>
<text x="424.7" y="151.4">10uF 50V</text>
<text x="41.8" y="167.4">R10</text>
<text x="55.3" y="167.1">0</text>
<text x="257.7" y="164.8">R16</text>
<text x="271.2" y="164.6">0</text>
<text x="54.4" y="179.8">NS</text>
<text x="257.7" y="177.5">R19</text>
<text x="270.3" y="177.3">NS</text>
<text x="41.8" y="180.1">R11</text>
<text x="196.8" y="185.2">U6</text>
<text x="412.1" y="182.6">U12</text>
<text x="412.4" y="184.7">BTN8962TA</text>
<text x="196.5" y="187.2">BTN8962TA</text>
<text x="257.7" y="190.2">R21</text>
<text x="271.2" y="190">0</text>
<text x="41.8" y="192.8">R12</text>
<text x="55.3" y="192.5">0</text>
<text x="257.7" y="202.9">R22</text>
<text x="270.3" y="202.7">NS</text>
<text x="41.8" y="205.5">R13</text>
<text x="54.4" y="205.2">NS</text>
<text x="208.8" y="208.3">C24</text>
<text x="424.7" y="205.7">C35</text>
<text x="424.7" y="209.8">10uF 50V</text>
<text x="208.8" y="212.3">10uF 50V</text>
<text x="196.5" y="245.6">BTN8962TA</text>
<text x="196.8" y="243.6">U8</text>
<text x="412.1" y="241">U15</text>
<text x="412.4" y="243.1">BTN8962TA</text>
<text x="247.1" y="251.2">C21</text>
<text x="463" y="248.7">C38</text>
<text x="247.1" y="255.5">0.1uF 50V</text>
<text x="463" y="253">0.1uF 50V</text>
<text x="417.7" y="263.9">R35</text>
<text x="431.2" y="263.7">0</text>
<text x="202.4" y="266.4">R7</text>
<text x="215.3" y="266.2">0</text>
<text x="236.7" y="267.5">+</text>
<text x="452.6" y="264.9">+</text>
<text x="452.6" y="269.8">-</text>
<text x="221" y="274.3">C14</text>
<text x="236.7" y="272.3">-</text>
<text x="244.5" y="274.3">U10</text>
<text x="436.9" y="271.8">C39</text>
<text x="460.4" y="271.8">U17</text>
<text x="460.7" y="275.9">INA213B</text>
<text x="221" y="279.4">1000pF 50V</text>
<text x="244.8" y="278.4">INA213B</text>
<text x="436.9" y="276.9">1000pF 50V</text>
<text x="202.4" y="286.8">R6</text>
<text x="215.3" y="286.5">0</text>
<text x="417.7" y="284.2">R32</text>
<text x="431.2" y="284">0</text>
<text x="208.8" y="299.7">C9</text>
<text x="424.7" y="297.2">C25</text>
<text x="208.8" y="303.8">10uF 50V</text>
<text x="424.7" y="301.2">10uF 50V</text>
<text x="31.9" y="329.2">J2</text>
<text x="196.8" y="335">U7</text>
<text x="412.1" y="332.5">U13</text>
<text x="412.4" y="334.5">BTN8962TA</text>
<text x="196.5" y="337.1">BTN8962TA</text>
<text x="208.8" y="358.1">C13</text>
<text x="424.7" y="355.6">C29</text>
<text x="424.7" y="359.7">10uF 50V</text>
<text x="498.5" y="357.9">J1</text>
<text x="208.8" y="362.2">10uF 50V</text>
<text x="499.3" y="360.4">0395311008</text>
<text x="26.5" y="378.5">100MIL_2X15</text>
<text x="196.5" y="395.5">BTN8962TA</text>
<text x="196.8" y="393.4">U9</text>
<text x="412.1" y="390.9">U16</text>
<text x="412.4" y="392.9">BTN8962TA</text>
</g>
<g font-size="2.3">
<text x="248.8" y="70.6">6</text>
<text x="248.8" y="75.7">5</text>
<text x="263.1" y="73.2">7</text>
<text x="456.9" y="113.3" transform="rotate(-90 456.9 113.3)">3</text>
<text x="234" y="116.6">4</text>
<text x="241" y="115.8" transform="rotate(-90 241 115.8)">3</text>
<text x="247.4" y="119.1">6</text>
<text x="449.9" y="114">4</text>
<text x="449.9" y="119.1">5</text>
<text x="463.3" y="116.6">6 XADC2</text>
<text x="234" y="121.7">5</text>
<text x="241" y="124.1" transform="rotate(-90 241 124.1)">2</text>
<text x="449.9" y="124.2">1</text>
<text x="456.9" y="121.6" transform="rotate(-90 456.9 121.6)">2</text>
<text x="234" y="126.7">1</text>
<text x="195.3" y="153.9" transform="rotate(-90 195.3 153.9)">7</text>
<text x="411.2" y="151.4" transform="rotate(-90 411.2 151.4)">7</text>
<text x="196.1" y="158.9" transform="rotate(-90 196.1 158.9)">VS</text>
<text x="412" y="156.3" transform="rotate(-90 412 156.3)">VS</text>
<text x="185.8" y="164.8">2</text>
<text x="185.8" y="167.4">3</text>
<text x="189" y="165.6">IN</text>
<text x="204.2" y="167.4">4</text>
<text x="401.7" y="162.3">2</text>
<text x="401.7" y="164.8">3</text>
<text x="401.7" y="167.4">6</text>
<text x="404.9" y="163.1">IN</text>
<text x="404.9" y="165.6">INH</text>
<text x="413.9" y="165.6">OUT</text>
<text x="420.1" y="164.8">4</text>
<text x="420.1" y="167.4">8</text>
<text x="185.8" y="172.5">5</text>
<text x="185.8" y="169.9">6</text>
<text x="189" y="168.2">INH</text>
<text x="189" y="173.2">SR</text>
<text x="189" y="170.7">IS</text>
<text x="198" y="168.2">OUT</text>
<text x="198" y="170.7">OUT</text>
<text x="204.2" y="169.9">8</text>
<text x="401.7" y="169.9">5</text>
<text x="404.9" y="170.7">SR</text>
<text x="404.9" y="168.2">IS</text>
<text x="413.9" y="168.2">OUT</text>
<text x="412" y="179.3" transform="rotate(-90 412 179.3)">GND</text>
<text x="195.3" y="185.1" transform="rotate(-90 195.3 185.1)">1</text>
<text x="196.1" y="181.9" transform="rotate(-90 196.1 181.9)">GND</text>
<text x="411.2" y="182.5" transform="rotate(-90 411.2 182.5)">1</text>
<text x="411.2" y="209.8" transform="rotate(-90 411.2 209.8)">7</text>
<text x="195.3" y="212.3" transform="rotate(-90 195.3 212.3)">7</text>
<text x="412" y="214.7" transform="rotate(-90 412 214.7)">VS</text>
<text x="196.1" y="217.3" transform="rotate(-90 196.1 217.3)">VS</text>
<text x="401.7" y="220.7">2</text>
<text x="404.9" y="221.5">IN</text>
<text x="185.8" y="223.3">2</text>
<text x="185.8" y="225.8">3</text>
<text x="189" y="224">IN</text>
<text x="189" y="226.6">INH</text>
<text x="198" y="226.6">OUT</text>
<text x="204.2" y="225.8">4</text>
<text x="401.7" y="223.3">3</text>
<text x="401.7" y="225.8">6</text>
<text x="404.9" y="224">INH</text>
<text x="404.9" y="226.6">IS</text>
<text x="413.9" y="224">OUT</text>
<text x="413.9" y="226.6">OUT</text>
<text x="420.1" y="223.3">4</text>
<text x="420.1" y="225.8">8</text>
<text x="185.8" y="230.9">5</text>
<text x="185.8" y="228.3">6</text>
<text x="189" y="231.7">SR</text>
<text x="189" y="229.1">IS</text>
<text x="198" y="229.1">OUT</text>
<text x="204.2" y="228.3">8</text>
<text x="401.7" y="228.3">5</text>
<text x="404.9" y="229.1">SR</text>
<text x="412" y="237.7" transform="rotate(-90 412 237.7)">GND</text>
<text x="195.3" y="243.5" transform="rotate(-90 195.3 243.5)">1</text>
<text x="196.1" y="240.3" transform="rotate(-90 196.1 240.3)">GND</text>
<text x="411.2" y="240.9" transform="rotate(-90 411.2 240.9)">1</text>
<text x="449.9" y="263.9">4</text>
<text x="456.9" y="263.1" transform="rotate(-90 456.9 263.1)">3</text>
<text x="234" y="266.4">4</text>
<text x="241" y="265.7" transform="rotate(-90 241 265.7)">3</text>
<text x="247.4" y="269">6</text>
<text x="449.9" y="269">5</text>
<text x="463.3" y="266.4">6</text>
<text x="234" y="271.5">5</text>
<text x="241" y="274" transform="rotate(-90 241 274)">2</text>
<text x="449.9" y="274.1">1</text>
<text x="456.9" y="271.4" transform="rotate(-90 456.9 271.4)">2</text>
<text x="234" y="276.6">1</text>
<text x="195.3" y="303.8" transform="rotate(-90 195.3 303.8)">7</text>
<text x="411.2" y="301.2" transform="rotate(-90 411.2 301.2)">7</text>
<text x="196.1" y="308.7" transform="rotate(-90 196.1 308.7)">VS</text>
<text x="412" y="306.2" transform="rotate(-90 412 306.2)">VS</text>
<text x="185.8" y="314.7">2</text>
<text x="185.8" y="317.2">3</text>
<text x="189" y="315.5">IN</text>
<text x="204.2" y="317.2">4</text>
<text x="401.7" y="312.2">2</text>
<text x="401.7" y="314.7">3</text>
<text x="401.7" y="317.2">6</text>
<text x="404.9" y="312.9">IN</text>
<text x="404.9" y="315.5">INH</text>
<text x="413.9" y="315.5">OUT</text>
<text x="420.1" y="314.7">4</text>
<text x="420.1" y="317.2">8</text>
<text x="185.8" y="322.3">5</text>
<text x="185.8" y="319.8">6</text>
<text x="189" y="318">INH</text>
<text x="189" y="323.1">SR</text>
<text x="189" y="320.6">IS</text>
<text x="198" y="318">OUT</text>
<text x="198" y="320.6">OUT</text>
<text x="204.2" y="319.8">8</text>
<text x="401.7" y="319.8">5</text>
<text x="404.9" y="320.6">SR</text>
<text x="404.9" y="318">IS</text>
<text x="413.9" y="318">OUT</text>
<text x="412" y="329.2" transform="rotate(-90 412 329.2)">GND</text>
<text x="25.2" y="334.8">1</text>
<text x="39.6" y="334.8">2</text>
<text x="195.3" y="334.9" transform="rotate(-90 195.3 334.9)">1</text>
<text x="196.1" y="331.7" transform="rotate(-90 196.1 331.7)">GND</text>
<text x="411.2" y="332.4" transform="rotate(-90 411.2 332.4)">1</text>
<text x="25.2" y="337.3">3</text>
<text x="25.2" y="339.9">5</text>
<text x="39.6" y="337.3">4</text>
<text x="39.6" y="339.9">6</text>
<text x="24.1" y="347.5">11</text>
<text x="25.2" y="342.4">7</text>
<text x="25.2" y="344.9">9</text>
<text x="39.6" y="342.4">8</text>
<text x="39.6" y="344.9">10</text>
<text x="39.6" y="347.5">12</text>
<text x="24.1" y="350">13</text>
<text x="24.1" y="352.6">15</text>
<text x="39.6" y="350">14</text>
<text x="39.6" y="352.6">16</text>
<text x="24.1" y="355.1">17</text>
<text x="24.1" y="357.6">19</text>
<text x="39.6" y="355.1">18</text>
<text x="39.6" y="357.6">20</text>
<text x="411.2" y="359.7" transform="rotate(-90 411.2 359.7)">7</text>
<text x="488" y="357.9">1</text>
<text x="24.1" y="360.2">21</text>
<text x="24.1" y="362.7">23</text>
<text x="24.1" y="365.3">25</text>
<text x="39.6" y="360.2">22</text>
<text x="39.6" y="362.7">24</text>
<text x="39.6" y="365.3">26</text>
<text x="195.3" y="362.2" transform="rotate(-90 195.3 362.2)">7</text>
<text x="412" y="364.6" transform="rotate(-90 412 364.6)">VS</text>
<text x="488" y="360.4">2</text>
<text x="488" y="363">3</text>
<text x="488" y="365.5">4</text>
<text x="24.1" y="367.8">27</text>
<text x="24.1" y="370.3">29</text>
<text x="39.6" y="367.8">28</text>
<text x="39.6" y="370.3">30</text>
<text x="196.1" y="367.1" transform="rotate(-90 196.1 367.1)">VS</text>
<text x="401.7" y="370.6">2</text>
<text x="404.9" y="371.4">IN</text>
<text x="488" y="368">5</text>
<text x="488" y="370.6">6</text>
<text x="185.8" y="373.1">2</text>
<text x="185.8" y="375.7">3</text>
<text x="189" y="373.9">IN</text>
<text x="189" y="376.4">INH</text>
<text x="198" y="376.4">OUT</text>
<text x="204.2" y="375.7">4</text>
<text x="401.7" y="373.1">3</text>
<text x="401.7" y="375.7">6</text>
<text x="404.9" y="373.9">INH</text>
<text x="404.9" y="376.4">IS</text>
<text x="413.9" y="373.9">OUT</text>
<text x="413.9" y="376.4">OUT</text>
<text x="420.1" y="373.1">4</text>
<text x="420.1" y="375.7">8</text>
<text x="488" y="373.1">7</text>
<text x="488" y="375.7">8</text>
<text x="185.8" y="380.7">5</text>
<text x="185.8" y="378.2">6</text>
<text x="189" y="381.5">SR</text>
<text x="189" y="379">IS</text>
<text x="198" y="379">OUT</text>
<text x="204.2" y="378.2">8</text>
<text x="401.7" y="378.2">5</text>
<text x="404.9" y="379">SR</text>
<text x="412" y="387.6" transform="rotate(-90 412 387.6)">GND</text>
<text x="195.3" y="393.3" transform="rotate(-90 195.3 393.3)">1</text>
<text x="196.1" y="390.1" transform="rotate(-90 196.1 390.1)">GND</text>
<text x="411.2" y="390.8" transform="rotate(-90 411.2 390.8)">1</text>
</g>
<g font-size="2.3" fill="#f00">
<text x="455.3" y="83.8">+5V</text>
<text x="239.4" y="86.4">+5V</text>
<text x="455.3" y="238.8">+5V</text>
<text x="239.4" y="241.3">+5V</text>
<text x="48" y="317.2">+3.3V</text>
<text x="7.6" y="337.6">XUART0_TX</text>
</g>
<g font-size="2.2" fill="#000080">
<text x="121.4" y="137.2">C2</text>
<text x="337.3" y="134.6">C3</text>
<text x="114.6" y="141">0.1uF 50V</text>
<text x="330.5" y="138.4">0.1uF 50V</text>
<text x="289.1" y="149.9">C4</text>
<text x="332.7" y="149.1">U2</text>
<text x="73.2" y="152.4">C5</text>
<text x="116.8" y="151.6">U1</text>
<text x="282.2" y="153.7">0.1uF 50V</text>
<text x="66.3" y="156.2">0.1uF 50V</text>
<text x="84.8" y="176.8">U5-A</text>
<text x="174.8" y="177.8">C11</text>
<text x="300.7" y="174.2">U3-A</text>
<text x="383.8" y="179.1">0.1uF 50V</text>
<text x="390.7" y="175.3">C28</text>
<text x="86.4" y="184.7">SN74LVC2G04</text>
<text x="124.7" y="184.7">74LV08A</text>
<text x="167.9" y="181.6">0.1uF 50V</text>
<text x="302.3" y="182.1">SN74LVC2G04</text>
<text x="340.6" y="182.1">74LV08A</text>
<text x="75.4" y="196.3">U5-B</text>
<text x="291.3" y="193.8">U3-B</text>
<text x="302.3" y="207.5">SN74LVC2G04</text>
<text x="86.4" y="210.1">SN74LVC2G04</text>
<text x="390.7" y="233.7">C33</text>
<text x="174.8" y="236.2">C18</text>
<text x="383.8" y="237.5">0.1uF 50V</text>
<text x="167.9" y="240">0.1uF 50V</text>
<text x="174.8" y="327.7">C10</text>
<text x="383.8" y="328.9">0.1uF 50V</text>
<text x="390.7" y="325.1">C27</text>
<text x="167.9" y="331.5">0.1uF 50V</text>
<text x="390.7" y="383.5">C32</text>
<text x="167.9" y="389.9">0.1uF 50V</text>
<text x="174.8" y="386.1">C16</text>
<text x="383.8" y="387.3">0.1uF 50V</text>
</g>
</svg>
